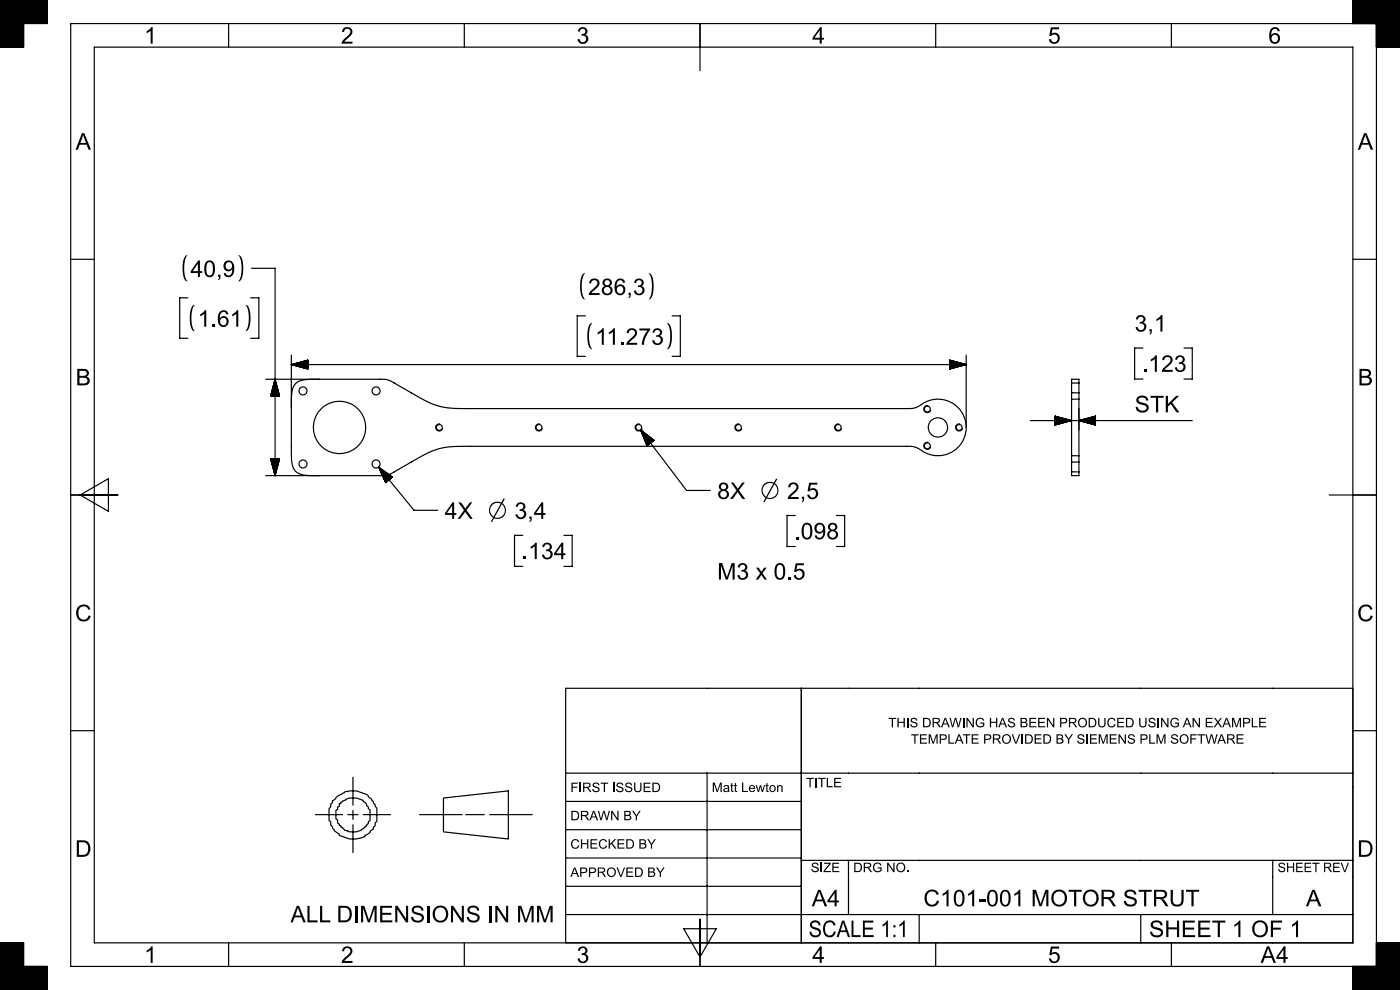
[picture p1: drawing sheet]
<svg xmlns="http://www.w3.org/2000/svg" width="297mm" height="210mm" viewBox="0 0 297 210" stroke-linecap="round" stroke-linejoin="round" font-family="sans-serif">
<g fill="#000">
<path d="M39.3 54.3l.5-.2a5.1 5.1 0 0 0-.6 4l.2 1 .4 .6a1.02 1.02 0 0 1-.9-1.2l-.1-.4a6.2 6.2 0 0 1 .5-3.8z" fill-rule="evenodd"/>
<path d="M50.5 54.1a1.01 1.01 0 0 1 1 1.2v.4a6.1 6.1 0 0 1-.4 3.8l-.6 .2a5.2 5.2 0 0 0 .7-4l-.3-1z" fill-rule="evenodd"/>
<path d="M40.8 64.9l.6-.2a5.1 5.1 0 0 0-.7 4l.2 1 .5 .5a1.02 1.02 0 0 1-1-1.1l-.1-.4a6.2 6.2 0 0 1 .5-3.8z" fill-rule="evenodd"/>
<path d="M52 64.7a1.01 1.01 0 0 1 1 1.2l.1 .3a6.1 6.1 0 0 1-.5 3.8l-.6 .2a5.2 5.2 0 0 0 .7-4l-.2-.9z" fill-rule="evenodd"/>
<path d="M123.6 58.2l.6-.2a5.1 5.1 0 0 0-.7 3.9l.2 1 .5 .6a1.02 1.02 0 0 1-1-1.2l-.1-.3a6.2 6.2 0 0 1 .5-3.8z" fill-rule="evenodd"/>
<path d="M125.1 68.7l.6-.2a5.1 5.1 0 0 0-.7 4l.3 1 .4 .6a1.02 1.02 0 0 1-1-1.2v-.4a6.2 6.2 0 0 1 .4-3.8z" fill-rule="evenodd"/>
<path d="M137.6 58a1.01 1.01 0 0 1 .9 1.1l.1 .4a6.1 6.1 0 0 1-.5 3.8l-.5 .2a5.2 5.2 0 0 0 .6-4l-.2-1z" fill-rule="evenodd"/>
<path d="M141.5 68.5a1.01 1.01 0 0 1 .9 1.2l.1 .4a6.1 6.1 0 0 1-.5 3.8l-.5 .2a5.2 5.2 0 0 0 .6-4l-.2-1z" fill-rule="evenodd"/>
</g>
<g fill="none" stroke="#000" stroke-width=".25">
<path d="M0 .9h10M0 .8h10M0 .7h10M0 .6h10M0 .5h10M0 .4h10M0 .3h10M0 .2h10M0 .1h10M0 10h5M0 9.9h5M0 9.8h5"/>
<path d="M0 9.7h5M0 9.6h5M0 9.5h5M0 9.4h5M0 9.3h5M0 9.2h5M0 9.1h5M0 9h5M0 8.9h5M0 8.8h5M0 8.7h5M0 8.6h5"/>
<path d="M0 8.5h5M0 8.4h5M0 8.3h5M0 8.2h5M0 8.1h5M0 8h5M0 7.9h5M0 7.8h5M0 7.7h5M0 7.6h5M0 7.5h5M0 7.4h5"/>
<path d="M0 7.3h5M0 7.2h5M0 7.1h5M0 7h5M0 6.9h5M0 6.8h5M0 6.7h5M0 6.6h5M0 6.5h5M0 6.4h5M0 6.3h5M0 6.2h5"/>
<path d="M0 6.1h5M0 6h5M0 5.9h5M0 5.8h5M0 5.7h5M0 5.6h5M0 5.5h5M0 5.4h5M0 5.3h5M0 5.2h5M0 5.1h5M0 5h5"/>
<path d="M0 4.9h10M0 4.8h10M0 4.7h10M0 4.6h10M0 4.5h10M0 4.4h10M0 4.3h10M0 4.2h10M0 4.1h10M0 4h10M0 3.9h10M0 3.8h10"/>
<path d="M0 3.7h10M0 3.6h10M0 3.5h10M0 3.4h10M0 3.3h10M0 3.2h10M0 3.1h10M0 3h10M0 2.9h10M0 2.8h10M0 2.7h10M0 2.6h10"/>
<path d="M0 2.5h10M0 2.4h10M0 2.3h10M0 2.2h10M0 2.1h10M0 2h10M0 1.9h10M0 1.8h10M0 1.7h10M0 1.6h10M0 1.5h10M0 1.4h10"/>
<path d="M0 1.3h10M0 1.2h10M0 1.1h10M0 1h10M5 5v5h-5v-10h10v5h-10M20 10h267v190h-267zM48.5 5v5M98.5 5v5M148.5 5v10M198.5 5v5M248.5 5v5M287 5v-5h10v10h-5"/>
<path d="M287 .9h10M287 .8h10M287 .7h10M287 .6h10M287 .5h10M287 .4h10M287 .3h10M287 .2h10M287 .1h10M287 4.9h10M287 4.8h10M287 4.7h10"/>
<path d="M287 4.6h10M287 4.5h10M287 4.4h10M287 4.3h10M287 4.2h10M287 4.1h10M287 4h10M287 3.9h10M287 3.8h10M287 3.7h10M287 3.6h10M287 3.5h10"/>
<path d="M287 3.4h10M287 3.3h10M287 3.2h10M287 3.1h10M287 3h10M287 2.9h10M287 2.8h10M287 2.7h10M287 2.6h10M287 2.5h10M287 2.4h10M287 2.3h10"/>
<path d="M287 2.2h10M287 2.1h10M287 2h10M287 1.9h10M287 1.8h10M287 1.7h10M287 1.6h10M287 1.5h10M287 1.4h10M287 1.3h10M287 1.2h10M287 1.1h10"/>
<path d="M287 1h10M292 5v200M292 10h5M292 9.9h5M292 9.8h5M292 9.7h5M292 9.6h5M292 9.5h5M292 9.4h5M292 9.3h5M292 9.2h5M292 9.1h5"/>
<path d="M292 9h5M292 8.9h5M292 8.8h5M292 8.7h5M292 8.6h5M292 8.5h5M292 8.4h5M292 8.3h5M292 8.2h5M292 8.1h5M292 8h5M292 7.9h5"/>
<path d="M292 7.8h5M292 7.7h5M292 7.6h5M292 7.5h5M292 7.4h5M292 7.3h5M292 7.2h5M292 7.1h5M292 7h5M292 6.9h5M292 6.8h5M292 6.7h5"/>
<path d="M292 6.6h5M292 6.5h5M292 6.4h5M292 6.3h5M292 6.2h5M292 6.1h5M292 6h5M292 5.9h5M292 5.8h5M292 5.7h5M292 5.6h5M292 5.5h5"/>
<path d="M292 5.4h5M292 5.3h5M292 5.2h5M292 5.1h5M292 5h5M297 5h-282v200h282M15 55h5M53.4 56.9h5v44M287 55h5M39.9 63.2h-1.8v8.6h1.8M53.2 63.2h1.7v8.6h-1.7M61.8 75.3l.1 22.2a2.97 2.97 0 0 0 3.3 3.3l2.6 .1"/>
<path d="M61.8 77.3h143.2M62 77.3h3.3M62 77.4h3.3M62.2 77.2h3.1M62.2 77.4h3.1M62.4 77.2h2.9M62.4 77.5h2.9M62.6 77.1h2.7M62.6 77.5h2.7M62.8 77.1h2.5M62.8 77.6h2.5M62.9 77h2.4"/>
<path d="M62.9 77.6h2.4M63.1 77h2.2M63.1 77.7h2.2M63.3 77.7h2M63.5 76.9h1.8M63.5 77.8h1.8M63.7 76.8h1.6M63.7 77.8h1.6M63.9 76.8h1.4M63.9 77.9h1.4M64.1 76.7h1.2M64.1 77.9h1.2"/>
<path d="M64.3 76.7h1M64.3 78h1M64.5 76.6h.8M64.5 78h.8M64.6 76.6h.7M64.6 78.1h.7M64.8 76.5h.5M64.8 78.1h.5M65 76.5h.3M65.2 76.4h.1M65.2 78.3h.1M65.3 76.4v1.9l-3.5-1"/>
<path d="M65.3 76.4l-3.5 .9M124.2 67h-1.7v8.6h1.7M142.6 67h1.7v8.6h-1.7M201.5 76.4l3.5 .9M201.5 76.4v1.9l3.5-1M201.5 76.4h.1M201.5 76.5h.3M201.5 76.5h.4M201.5 76.6h.6M201.5 76.6h.8M201.5 76.7h1M201.5 76.7h1.2"/>
<path d="M201.5 76.8h1.4M201.5 76.8h1.6M201.5 76.9h1.8M201.5 76.9l2.1 .1M201.5 77h2.3M201.5 77.1h2.5M201.5 77.1h2.7M201.5 77.2h2.9M201.5 77.2h3.1M201.5 77.3h3.3M201.5 78.3h.1M201.5 78.1h.6"/>
<path d="M201.5 78h.8M201.5 78h1M201.5 77.9h1.2M201.5 77.9h1.4M201.5 77.8h1.6M201.5 77.8h1.8M201.5 77.7h2M201.5 77.7h2.1M201.5 77.6h2.3M201.5 77.6h2.5M201.5 77.5h2.7M201.5 77.5h2.9"/>
<path d="M201.5 77.4h3.1M201.5 77.4h3.3M201.9 78.1l-.4 .1M205 75.3v15.4M242.5 73.8h-1.8v6.6h1.8M251.2 73.8h1.7v6.6h-1.7M56.4 80.4h24.2a4.3 4.3 0 0 1 3 .8l4.3 2.5a16.8 16.8 0 0 0 11.1 3h93.3a4.4 4.4 0 0 0 3.4-1 6 6 0 0 1 8 1.3 6 6 0 0 1-.6 8.1 6 6 0 0 1-8.2 .1l-.8-.4-1.2-.1h-93.9a16.7 16.7 0 0 0-11.1 3l-4.3 2.4a4.3 4.3 0 0 1-3 .8h-24.2M57.4 97.4h1.9M57.4 97.4l1 3.5M57.4 83.9l1-3.5 .9 3.5M57.4 83.9h1.9M57.4 83.9h.1"/>
<path d="M57.4 97.4v.1M57.5 83.7v.2M57.5 97.4v.3M57.5 83.5v.4M57.5 97.4v.5M57.6 83.3v.6M57.6 97.4v.7M57.6 83.1v.8M57.6 97.4v.8M57.7 82.9v1M57.7 97.4v1M57.7 82.7v1.2"/>
<path d="M57.7 97.4v1.2M57.8 82.5v1.4M57.8 97.4v1.4M57.8 82.3v1.6M57.8 97.4v1.6M57.9 82.2v1.7M57.9 97.4v1.8M57.9 82v1.9M57.9 97.4v2M58 81.8v2.1M58 97.4v2.2M58 97.4l.1 2.5"/>
<path d="M58.1 81.4v2.5M58.2 81.2v2.7M58.2 97.4v2.7M58.2 81v2.9M58.2 97.4v2.9M58.3 80.8v3.1M58.3 97.4v3.1M58.3 80.6v3.3M58.3 97.4v3.3M58.4 80.6v3.3M58.4 97.4v3.3M58.5 80.8v3.1"/>
<path d="M58.5 97.4v3.1M58.5 81v2.9M58.5 97.4v2.9M58.6 81.2v2.7M58.6 97.4v2.7M58.6 81.4v2.5M58.6 97.4v2.5M58.7 81.6v2.3M58.7 97.4v2.4M58.7 81.8v2.1M58.7 97.4v2.2M58.8 82v1.9"/>
<path d="M58.8 97.4v2M58.8 82.2v1.7M58.8 97.4v1.8M58.9 82.3v1.6M58.9 97.4v1.6M58.9 82.5v1.4M58.9 97.4v1.4M59 82.7v1.2M59 97.4v1.2M59 82.9v1M59 97.4v1M59.1 83.1v.8"/>
<path d="M59.1 97.4v.8M59.1 83.3v.6M59.1 97.4v.7M59.2 83.5v.4M59.2 97.4v.5M59.2 83.7v.2M59.2 97.4v.3M59.3 83.9h.1M59.3 97.4v.1M59.3 97.4l-.9 3.5M67.8 80.4l-2.6 .1a2.97 2.97 0 0 0-3.3 3.3l-.1 2.6M80.3 99.1l7.5 9.1h5"/>
<path d="M80.3 99.1l1.5 3.3M80.3 99.1l3 2.1M80.4 99.3l2.1 2.5M80.5 99.2l2.1 2.5M80.5 99.4l2 2.4M80.6 99.6l1.8 2.3M80.6 99.8l1.7 2.1-1.6-1.9M80.8 99.4l1.9 2.3-1.7-2.2M81.1 99.6l1.6 2M81.3 99.8l1.5 1.8M81.4 99.9l1.4 1.7M81.6 100l1.3 1.5"/>
<path d="M93.4 89.9a.75 .75 0 0 0-.9 .6 .75 .75 0 0 0 .5 .9 .75 .75 0 0 0 .9-.5M114.5 89.9a.75 .75 0 0 0-.9 .6 .75 .75 0 0 0 .6 .9 .75 .75 0 0 0 .9-.5M135.7 89.9a.75 .75 0 0 0-.9 .6 .75 .75 0 0 0 .5 .9 .75 .75 0 0 0 .9-.5M135.9 91.2l9.7 12.8h5M135.9 91.2l1.3 3.3M135.9 91.2l2.8 2.2M136 91.4l2 2.6M136 91.5l1.9 2.5-1.8-2.3M136 91.3l2 2.6M136.2 91.9l1.6 2.2M136.2 91.4l1.9 2.5M136.3 92.1l1.5 2"/>
<path d="M136.3 92.3l1.5 1.8M136.3 91.5l1.8 2.4M136.4 92.4l1.3 1.8M136.5 92.6l1.2 1.6M136.5 91.6l1.7 2.2M136.5 92.8l1.1 1.4M136.6 93l1 1.3M136.7 91.8l1.5 2M136.7 93.2l.9 1.1M136.8 93.3l.7 1M136.8 91.9l1.5 1.8-1.3-1.7M136.8 93.5l.7 .9"/>
<path d="M136.9 93.7l.5 .7M137.1 94.1l.2 .3M137.1 92.1l1.2 1.6M137.1 94.3l.2 .2M137.2 94.4l.1 .1M137.3 92.3l1.1 1.3M137.6 92.5l.8 1.1M137.7 92.6l.8 1M137.9 92.7l.6 .9M138.1 92.9l.5 .6-.4-.5M138.4 93.1l.2 .4M138.5 93.2l.2 .2"/>
<path d="M138.7 93.3v.1M138.7 93.4l-1.5 1.1M156.9 89.9a.75 .75 0 0 0-1 .6 .75 .75 0 0 0 .6 .9 .75 .75 0 0 0 .9-.5M178 89.9a.75 .75 0 0 0-.9 .6 .75 .75 0 0 0 .5 .9 .75 .75 0 0 0 .9-.5M196.9 86a.75 .75 0 0 0-.9 .6 .75 .75 0 0 0 .5 .9 .75 .75 0 0 0 .9-.5M196.9 93.8a.75 .75 0 0 0-.9 .6 .75 .75 0 0 0 .5 .9 .75 .75 0 0 0 .9-.5M203.7 89.9a.75 .75 0 0 0-.9 .6 .75 .75 0 0 0 .5 .9 .75 .75 0 0 0 .9-.5M218.6 89.2h34.3M223.8 90.1h.1M223.8 90.1h.3M223.8 89.9h.9M223.8 89.9h1.1"/>
<path d="M223.8 89.8h1.3M223.8 89.8h1.4M223.8 89.7h1.6M223.8 89.7h1.8M223.8 89.6h2M223.8 89.6h2.2M223.8 89.5h2.4M223.8 89.5h2.6M223.8 89.4h2.8M223.8 89.4h3M223.8 89.3h3.1M223.8 89.3h3.3"/>
<path d="M223.8 88.3h.1M223.8 88.4h.3M223.8 88.4h.5M223.8 88.5h.7M223.8 88.5h.9M223.8 88.6h1.1M223.8 88.6h1.3M223.8 88.7h1.4M223.8 88.7h1.6M223.8 88.8h1.8M223.8 88.8l2.2 .1M223.8 88.9h2.4"/>
<path d="M223.8 89h2.6M223.8 89h2.8M223.8 89.1h3M223.8 89.1h3.1M223.8 89.2h3.3M223.8 88.3l3.5 .9-3.5 1zM224.5 90h-.7M227.3 84.7v12M227.3 98h1.6M227.3 96.7v1.3M227.3 83.3h1.6M227.3 83.3v1.3"/>
<path d="M227.3 81.2h1.6M227.3 81.2v-.8h.8a.6 .6 0 0 1 .8 .2v.6M227.3 84.7h1.6M227.3 96.7h1.6M227.3 81.2v2.1M227.3 98v2.1M228.9 84.7v12M228.9 96.7v1.3M228.9 83.3v1.3M228.9 81.2v2.1M228.9 86.7v4.5M228.9 98v2.1"/>
<path d="M228.9 89.2l3.5-.9v1.9zM229.1 89.3h3.3M229.1 89.2h3.3M229.3 89.3h3.1M229.3 89.1h3.1M229.5 89.4h2.9M229.5 89.1h2.9M229.6 89.4h2.8M229.6 89h2.8M229.8 89.5h2.6M229.8 89h2.6M230 89.5h2.4"/>
<path d="M230 88.9h2.4M230.2 89.6h2.2M230.2 88.9h2.2M230.4 89.6h2M230.6 89.7h1.8M230.6 88.8h1.8M230.8 89.7h1.6M230.8 88.7h1.6M231 89.8h1.4M231 88.7h1.4M231.2 89.8h1.2M231.2 88.6h1.2"/>
<path d="M231.4 89.9h1M231.4 88.6h1M231.5 89.9h.9M231.5 88.5h.9M231.7 90h.7M231.7 88.5h.7M231.9 88.4h.5M232.1 90.1h.3M232.1 88.4h.3M232.3 90.1h.1M232.3 88.3h.1M15 105h10"/>
<path d="M17 105l6-3.5v7zM80.8 100.2l1.5 1.8M80.9 100.3l1.4 1.7M81 100.5l1.2 1.5M81 100.7l1.2 1.4M81.1 100.9l1 1.2M81.2 101l.9 1.1M81.3 101.2l.8 1M81.4 101.4l.6 .8M81.5 101.6l.5 .6M81.5 101.8l.4 .5M81.6 101.9l.3 .4-.2-.2"/>
<path d="M81.8 100.1l1.1 1.4M81.8 102.3v.1M81.9 100.2l1 1.3M82.1 100.3l.9 1.1M82.2 100.5l.8 .9M82.4 100.6l.6 .8M82.6 100.7l.5 .6M82.7 100.8l.4 .5M82.9 100.9l.3 .4M83 101l.2 .2M83.2 101.1v.1M83.3 101.2l-1.5 1.2"/>
<path d="M110.9 113.6h-1.7v6.5h1.7M119.6 113.6h1.8v6.5h-1.8M168.7 109.4h-1.7v6.5h1.7M177.4 109.4h1.8v6.5h-1.8M227.3 100.1h1.6M227.3 100.1v.8h1.6v-.8M282 105h10M15 155h5M170 146v54M287 155h5M287 146h-167v54M66.9 172.8h5.8"/>
<path d="M71.3 169.1l.7-.5a5.5 5.5 0 0 1 6.1 .2v.2l.8 .5v.3l.3 .2v.4l.4 .3v.3a1.81 1.81 0 0 1 .3 1.8v1.4l-.3 .4v.6l-.4 .2v.4l-.7 .5v.3l-1.1 .6v.3l-.4 .1a6 6 0 0 1-5-.4v-.2l-1.1-.8v-.2l-.4-.3v-.4l-.3-.2v-.8l-.4-.2v-2.6l.4-.3v-.7l.3-.2v-.4l.8-.5zM72.3 170.2l.8-.4a4.2 4.2 0 0 1 3.9 0v.2l.8 .5v.4l.3 .3v.3a.92 .92 0 0 1 .4 1.1v.7a.92 .92 0 0 1-.4 1v.4l-.3 .2v.3l-.8 .5a3.3 3.3 0 0 1-3.2 .6v-.1a.9 .9 0 0 1-1.1-.6l-.4-.2v-.2l-.3-.1v-.3l-.4-.2v-.7a.92 .92 0 0 1-.3-1v-.2a.92 .92 0 0 1 .3-1v-.5l.4-.2v-.5l.3-.1zM73.8 172.8h2.2M74.9 164.9v5.9M74.9 171.9v1.9M74.9 174.9v6M77 172.8h5.8M89 172.8h9.1M94.1 169.3l13.7-1.5v10.2l-13.7-1.5zM98.8 172.8h4M103.9 172.8h9M120 164h167"/>
<path d="M120 170h50M120 176h50M150 164v36M120 194h167M120 182h50M120 188h50M145 197h7l-3.5 6zM148.5 195v10M170 182.5h117M180 182.5v11.5M195 194v6M242 194v6"/>
<path d="M270 182.5v11.5M0 205h10v5h-10v-10h5v5M0 210h10M0 209.9h10M0 209.8h10M0 209.7h10M0 209.6h10M0 209.5h10M0 209.4h10M0 209.3h10M0 209.2h10M0 209.1h10"/>
<path d="M0 209h10M0 208.9h10M0 208.8h10M0 208.7h10M0 208.6h10M0 208.5h10M0 208.4h10M0 208.3h10M0 208.2h10M0 208.1h10M0 208h10M0 207.9h10"/>
<path d="M0 207.8h10M0 207.7h10M0 207.6h10M0 207.5h10M0 207.4h10M0 207.3h10M0 207.2h10M0 207.1h10M0 207h10M0 206.9h10M0 206.8h10M0 206.7h10"/>
<path d="M0 206.6h10M0 206.5h10M0 206.4h10M0 206.3h10M0 206.2h10M0 206.1h10M0 206h10M0 205.9h10M0 205.8h10M0 205.7h10M0 205.6h10M0 205.5h10"/>
<path d="M0 205.4h10M0 205.3h10M0 205.2h10M0 205.1h10M0 205h10M0 204.9h5M0 204.8h5M0 204.7h5M0 204.6h5M0 204.5h5M0 204.4h5M0 204.3h5"/>
<path d="M0 204.2h5M0 204.1h5M0 204h5M0 203.9h5M0 203.8h5M0 203.7h5M0 203.6h5M0 203.5h5M0 203.4h5M0 203.3h5M0 203.2h5M0 203.1h5"/>
<path d="M0 203h5M0 202.9h5M0 202.8h5M0 202.7h5M0 202.6h5M0 202.5h5M0 202.4h5M0 202.3h5M0 202.2h5M0 202.1h5M0 202h5M0 201.9h5"/>
<path d="M0 201.8h5M0 201.7h5M0 201.6h5M0 201.5h5M0 201.4h5M0 201.3h5M0 201.2h5M0 201.1h5M0 201h5M0 200.9h5M0 200.8h5M0 200.7h5"/>
<path d="M0 200.6h5M0 200.5h5M0 200.4h5M0 200.3h5M0 200.2h5M0 200.1h5M48.5 200v5M98.5 200v5M198.5 200v5M248.5 200v5M287 210h10M287 209.9h10"/>
<path d="M287 209.8h10M287 209.7h10M287 209.6h10M287 209.5h10M287 209.4h10M287 209.3h10M287 209.2h10M287 209.1h10M287 209h10M287 208.9h10M287 208.8h10M287 208.7h10"/>
<path d="M287 208.6h10M287 208.5h10M287 208.4h10M287 208.3h10M287 208.2h10M287 208.1h10M287 208h10M287 207.9h10M287 207.8h10M287 207.7h10M287 207.6h10M287 207.5h10"/>
<path d="M287 207.4h10M287 207.3h10M287 207.2h10M287 207.1h10M287 207h10M287 206.9h10M287 206.8h10M287 206.7h10M287 206.6h10M287 206.5h10M287 206.4h10M287 206.3h10"/>
<path d="M287 206.2h10M287 206.1h10M287 206h10M287 205.9h10M287 205.8h10M287 205.7h10M287 205.6h10M287 205.5h10M287 205.4h10M287 205.3h10M287 205.2h10M287 205.1h10"/>
<path d="M287 205h10M292 200h5v10h-10v-5M292 204.9h5M292 204.8h5M292 204.7h5M292 204.6h5M292 204.5h5M292 204.4h5M292 204.3h5M292 204.2h5M292 204.1h5M292 204h5"/>
<path d="M292 203.9h5M292 203.8h5M292 203.7h5M292 203.6h5M292 203.5h5M292 203.4h5M292 203.3h5M292 203.2h5M292 203.1h5M292 203h5M292 202.9h5M292 202.8h5"/>
<path d="M292 202.7h5M292 202.6h5M292 202.5h5M292 202.4h5M292 202.3h5M292 202.2h5M292 202.1h5M292 202h5M292 201.9h5M292 201.8h5M292 201.7h5M292 201.6h5"/>
<path d="M292 201.5h5M292 201.4h5M292 201.3h5M292 201.2h5M292 201.1h5M292 201h5M292 200.9h5M292 200.8h5M292 200.7h5M292 200.6h5M292 200.5h5M292 200.4h5"/>
<path d="M292 200.3h5M292 200.2h5M292 200.1h5"/>
<circle cx="64.3" cy="82.9" r=".85"/>
<circle cx="64.3" cy="98.4" r=".85"/>
<circle cx="72" cy="90.7" r="5.6"/>
<circle cx="79.8" cy="82.9" r=".85"/>
<circle cx="79.8" cy="98.4" r=".85"/>
<circle cx="93.2" cy="90.7" r=".63"/>
<circle cx="114.3" cy="90.7" r=".63"/>
<circle cx="135.5" cy="90.7" r=".63"/>
<circle cx="156.7" cy="90.7" r=".63"/>
<circle cx="177.8" cy="90.7" r=".63"/>
<circle cx="196.7" cy="94.6" r=".63"/>
<circle cx="196.7" cy="86.8" r=".63"/>
<circle cx="199" cy="90.7" r="2.05"/>
<circle cx="203.5" cy="90.7" r=".63"/>
</g>
<g font-size="4.9">
<text x="30.6" y="9.3">1</text>
<text x="72.3" y="9.3">2</text>
<text x="122.3" y="9.3">3</text>
<text x="172.3" y="9.3">4</text>
<text x="222.3" y="9.3">5</text>
<text x="269.1" y="9.3">6</text>
<text x="16" y="31.8">A</text>
<text x="288" y="31.8">A</text>
<text x="40.4" y="58.8">40,9</text>
<text x="124.7" y="62.6">286,3</text>
<text x="41.9" y="69.3">1.61</text>
<text x="240.7" y="70.3">3,1</text>
<text x="126.3" y="73.1">11.273</text>
<text x="16" y="81.8">B</text>
<text x="242.2" y="78.9">.123</text>
<text x="288" y="81.8">B</text>
<text x="240.7" y="87.5">STK</text>
<text x="152.1" y="105.9">8X ⌀ 2,5</text>
<text x="94.3" y="110.1">4X ⌀ 3,4</text>
<text x="110.7" y="118.6">.134</text>
<text x="168.5" y="114.4">.098</text>
<text x="152.1" y="122.9">M3 x 0.5</text>
<text x="15.9" y="131.8">C</text>
<text x="287.9" y="131.8">C</text>
<text x="15.9" y="181.8">D</text>
<text x="287.9" y="181.8">D</text>
<text x="61.6" y="195.6">ALL DIMENSIONS IN MM</text>
<text x="172.2" y="192.3">A4</text>
<text x="195.9" y="192.3">C101-001 MOTOR STRUT</text>
<text x="277.1" y="192.3">A</text>
<text x="171.5" y="198.8">SCALE 1:1</text>
<text x="243.8" y="198.8">SHEET 1 OF 1</text>
<text x="30.6" y="204.3">1</text>
<text x="72.3" y="204.3">2</text>
<text x="122.3" y="204.3">3</text>
<text x="172.3" y="204.3">4</text>
<text x="222.3" y="204.3">5</text>
<text x="267.4" y="204.3">A4</text>
</g>
<g font-size="2.8">
<text x="188.5" y="154.3">THIS DRAWING HAS BEEN PRODUCED USING AN EXAMPLE</text>
<text x="193.2" y="157.8">TEMPLATE PROVIDED BY SIEMENS PLM SOFTWARE</text>
<text x="171" y="167">TITLE</text>
<text x="121" y="168">FIRST ISSUED</text>
<text x="151" y="168">Matt Lewton</text>
<text x="121" y="174">DRAWN BY</text>
<text x="121" y="180">CHECKED BY</text>
<text x="172" y="185">SIZE</text>
<text x="181" y="185">DRG NO.</text>
<text x="271" y="185">SHEET REV</text>
<text x="121" y="186">APPROVED BY</text>
</g>
</svg>
